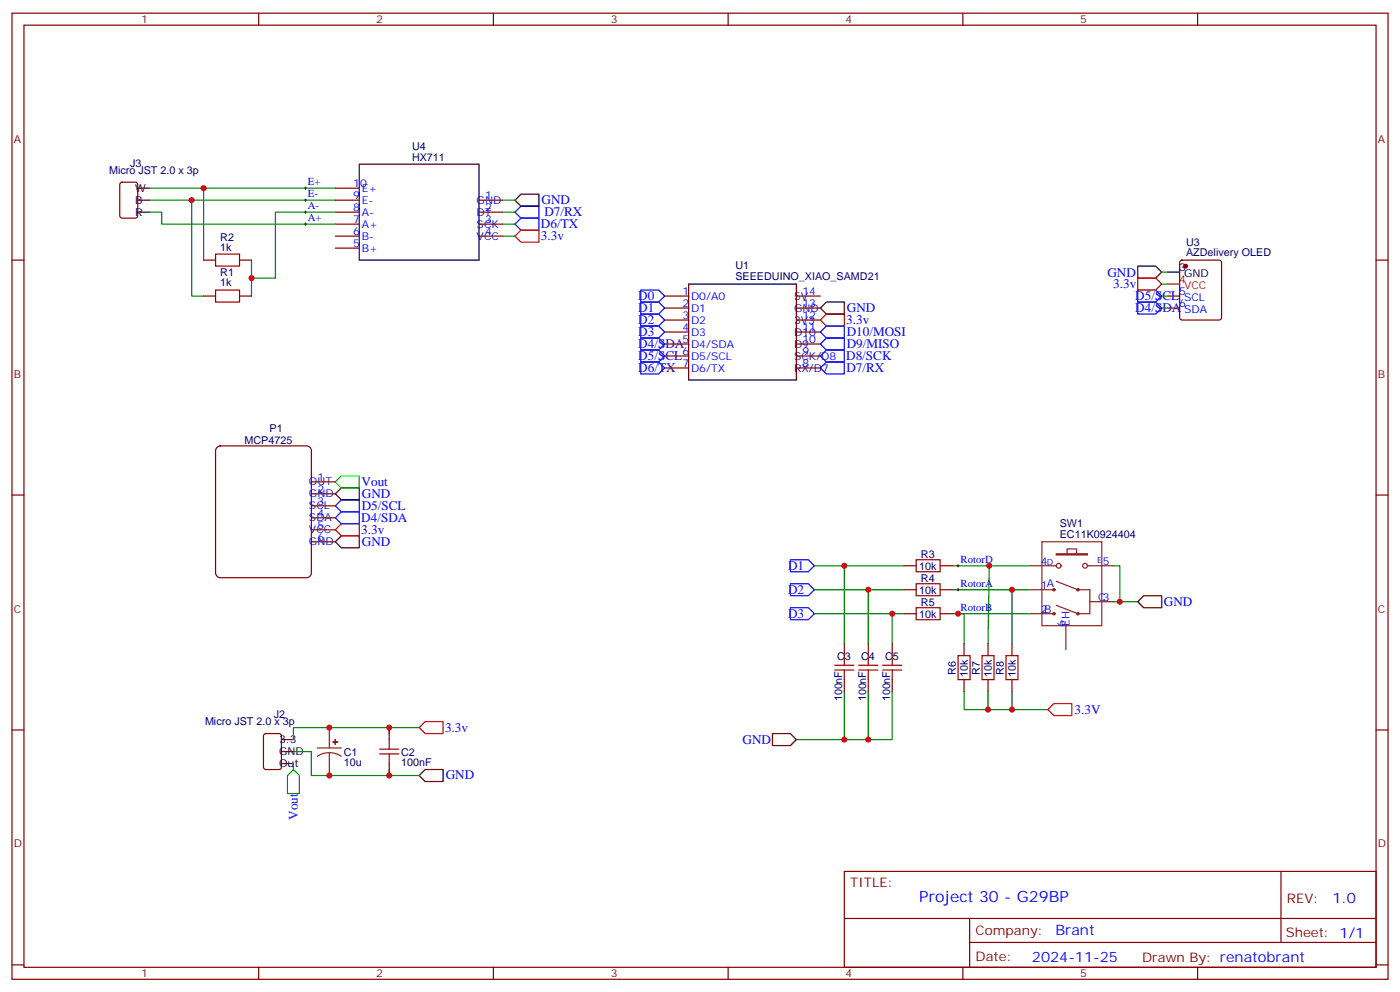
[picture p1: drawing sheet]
<svg xmlns="http://www.w3.org/2000/svg" width="412mm" height="292mm" viewBox="0 0 412 292" stroke-linecap="round" stroke-linejoin="round" font-family="sans-serif">
<g fill="none" stroke="#870000" stroke-width=".35">
<path d="M3.5 3.9h405.4v284.3h-405.4zM7.1 7.4h398.2v277.3h-398.2zM76.2 3.9v3.5M145.3 3.9v3.5M214.5 3.9v3.5M283.6 3.9v3.5M352.8 3.9v3.5M3.5 76.6h3.6M405.3 76.6h3.6M3.5 145.7h3.6M405.3 145.7h3.6M3.5 214.8h3.6"/>
<path d="M405.3 214.8h3.6M248.7 256.5h156.6v28.2h-156.6zM377.3 256.5v20.9M248.7 270.3h156.5M285.6 277.4h119.6M285.6 270.3v14.1M3.5 284h3.6M76.2 284.7v3.5M145.3 284.7v3.5M214.5 284.7v3.5M283.6 284.7v3.5M352.8 284.7v3.5"/>
<path d="M405.3 284h3.6"/>
</g>
<path d="M151.7 58.9l1.8-1.8h5.2v3.6h-5.2zM335.1 78.3h5.3l1.8 1.8-1.8 1.7h-5.3zM98.8 159.5l1.7-1.8h5.3v3.5h-5.3zM123.5 228.2l1.7-1.7h5.3v3.5h-5.3z" fill="none" stroke="#000" stroke-width=".35"/>
<path d="M153.5 67.7h5.2v3.6h-5.2l-1.8-1.8zM241.7 94.2l1.7-1.8h5.3v3.6h-5.3zM335.1 81.8h5.3l1.8 1.8-1.8 1.8h-5.3zM98.8 155.9l1.7-1.7h5.3v3.5h-5.3zM125.2 212.4h5.3v3.5h-5.3l-1.7-1.8z" fill="none" stroke="#f00" stroke-width=".35"/>
<path d="M98.8 141.8l1.7-1.7h5.3v3.5h-5.3zM86.4 226.5l1.8 1.7v5.3h-3.5v-5.3z" fill="none" stroke="#0f0" stroke-width=".35"/>
<g fill="none" stroke="#00f" stroke-width=".35">
<path d="M151.7 66l1.8-1.8h5.2v3.5h-5.2zM151.7 62.4l1.8-1.7h5.2v3.5h-5.2zM188.7 99.5h5.3l1.8 1.7-1.8 1.8h-5.3zM188.7 96h5.3l1.8 1.7-1.8 1.8h-5.3zM188.7 92.4h5.3l1.8 1.8-1.8 1.8h-5.3zM241.7 97.7l1.7-1.7h5.3v3.5h-5.3zM335.1 88.9h5.3l1.8 1.8-1.8 1.7h-5.3zM335.1 85.4h5.3l1.8 1.7-1.8 1.8h-5.3zM188.7 106.5h5.3l1.8 1.8-1.8 1.8h-5.3zM188.7 103h5.3l1.8 1.8-1.8 1.7h-5.3zM241.7 101.2l1.7-1.7h5.3v3.5h-5.3zM241.7 104.8l1.7-1.8h5.3v3.5h-5.3z"/>
<path d="M241.7 108.3l1.7-1.8h5.3v3.6h-5.3zM98.8 152.4l1.7-1.8h5.3v3.6h-5.3zM98.8 148.9l1.7-1.8h5.3v3.5h-5.3z"/>
</g>
<path d="M63.8 131.8l1.1-.6h25.4a1.41 1.41 0 0 1 1.4 1.4v36a1.51 1.51 0 0 1-1.4 1.4h-25.4a1.51 1.51 0 0 1-1.4-1.4v-36z" fill="#fff" stroke="#800000" stroke-width=".35"/>
<g fill="none" stroke="#870000" stroke-width=".35">
<path d="M35.5 53.8l.5-.2h3.9l.6 .5 .1 9.4-.5 .7h-4.1l-.7-.5v-9.4zM98.8 55.4h7M98.8 58.9h7M141.1 58.9h7.1M60 76.6h3.5M70.6 76.6h3.5M98.8 62.4h7M98.8 66h7M98.8 69.5h7M98.8 73h7M141.1 62.4h7.1M141.1 66h7.1"/>
<path d="M141.1 69.5h7.1M347.7 76.8l.5-.2h10.9l.5 .2 .2 .5v16.2l-.2 .5-.5 .2h-10.9l-.5-.2-.2-.5v-16.2zM60 87.1h3.5M70.6 87.1h3.5M195.8 87.1h7M195.8 90.7h7M195.8 94.2h7M195.8 97.7h7M234.6 87.1h7.1M234.6 90.7h7.1M234.6 94.2h7.1M234.6 97.7h7.1"/>
<path d="M344 87.1h3.5M344 90.7h3.5M195.8 101.2h7M195.8 104.8h7M195.8 108.3h7M234.6 101.2h7.1M234.6 104.8h7.1M234.6 108.3h7.1M91.7 159.5h7.1M91.7 155.9h7.1M91.7 152.4h7.1M91.7 148.9h7.1"/>
<path d="M91.7 145.3h7.1M91.7 141.8h7.1M266.3 173.6h3.6M266.3 166.5h3.6M276.9 173.6h3.6M276.9 166.5h3.6M248.7 189.4v3.6M255.8 189.4v3.6M262.8 189.4v3.6M266.3 180.6h3.6M276.9 180.6h3.6M284 189.4v3.6"/>
<path d="M291 189.4v3.6M298.1 189.4v3.6M77.8 216.1l.5-.2h3.9l.6 .4 .1 9.5-.5 .6-4.1 .1-.6-.5-.1-9.4zM114.7 214.1v3.6M248.7 200v3.6M255.8 200v3.6M262.8 200v3.6M284 200v3.6M291 200v3.6M298.1 200v3.6M114.7 224.7v3.5"/>
</g>
<circle cx="349.2" cy="78.3" r=".53" fill="#870000" stroke="#870000" stroke-width=".35"/>
<g fill="none" stroke="#000" stroke-width=".35">
<path d="M40.6 58.9h3.5M40.6 55.4h3.5M105.8 48.3h35.3v28.3h-35.3zM40.6 62.4h3.5M202.8 83.6h31.8v28.2h-31.8zM241.7 90.7l1.7-1.8h5.3v3.5h-5.3zM344 80.1h3.5M100.5 143.6h5.3v3.5h-5.3l-1.7-1.8zM335.1 177.1l1.8-1.8h5.3v3.6h-5.3zM82.9 217.7h3.5M227.5 215.9h5.3l1.8 1.8-1.8 1.7h-5.3zM82.9 221.2h3.5"/>
<path d="M82.9 224.7h3.5"/>
</g>
<path d="M344 83.6h3.5M308.7 208.8l1.7-1.7h5.3v3.5h-5.3z" fill="none" stroke="#f00" stroke-width=".35"/>
<g fill="none" stroke="#008700" stroke-width=".35">
<path d="M44.1 55.4h54.7M44.1 58.9h54.7M56.4 58.9v28.2h3.6M60 55.4v21.2M148.2 58.9h3.5M44.1 62.4h3.5v3.6h51.2M74.1 76.6v10.5M98.8 62.4h-17.7v19.4h-7M148.2 69.5h3.5M148.2 66h3.5M148.2 62.4h3.5M342.2 87.1h1.8"/>
<path d="M342.2 83.6h1.8M342.2 80.1h1.8M342.2 90.7h1.8M239.9 173.6h26.4M239.9 166.5h26.4M248.7 166.5v22.9M255.8 173.6v15.8M280.5 173.6h17.6M280.5 166.5h22.9M291.4 166.5l-.4 22.9M303.4 173.6h-5.3v15.8M328.1 166.5h1.7v10.6"/>
<path d="M328.1 177.1h7M239.9 180.6h26.4M262.8 180.6v8.8M280.5 180.6h22.9M282.2 180.6h1.8v8.8M114.7 214.1v1.8M123.5 214.1h-37.1v3.6M248.7 203.6v14.1h-14.1M255.8 203.6v14.1h-7.1M262.8 203.6v14.1h-7M284 203.6v5.2h24.7M291 203.6v5.2"/>
<path d="M298.1 203.6v5.2M86.4 221.2h5.3v7h31.8M86.4 224.7v1.8M114.7 226.5v1.7"/>
</g>
<path d="M188.7 88.9h5.3l1.8 1.8-1.8 1.7h-5.3zM188.7 85.4h5.3l1.8 1.7-1.8 1.8h-5.3zM232.8 178.9h5.3l1.8 1.7-1.8 1.8h-5.3zM232.8 171.8h5.3l1.8 1.8-1.8 1.7h-5.3zM232.8 164.7h5.3l1.8 1.8-1.8 1.8h-5.3z" fill="none" stroke="#00f" stroke-width=".35"/>
<g fill="none" stroke="#8c2424" stroke-width=".35">
<path d="M306.9 159.5h17.7v24.6h-17.7zM303.4 173.6h7M303.4 166.5h7.7M311.1 163h9.2v.3h-9.2zM311.1 171.1l6.4 2.5h3.5v7h-3.5l-6.4-2.4M314.3 163v-1.4h2.8v1.4M320.3 166.5h7.8M321 177.1h7.1M303.4 180.6h7M314 184.1v7.1M97 214.1v6M93.5 220.1h7"/>
<path d="M97 221.5l-1.8 .3-1.7 .8M97 221.5l1.9 .3 1.6 .8M97 221.5v6.7"/>
<circle cx="310.4" cy="173.6" r=".35"/>
<circle cx="311.9" cy="166.5" r=".71"/>
<circle cx="317.5" cy="173.6" r=".35"/>
<circle cx="319.6" cy="166.5" r=".71"/>
<circle cx="310.4" cy="180.6" r=".35"/>
<circle cx="317.5" cy="180.6" r=".35"/>
</g>
<g fill="#8c2424" stroke="#8c2424" stroke-width=".35">
<path d="M98.1 218.4h1.4z"/>
<path d="M98.7 217.7l.1 1.4z"/>
</g>
<g fill="none" stroke="#000" stroke-width=".29">
<path d="M89.6 55.4h.7M89.6 58.9h.7M90 55v.7M90 58.6v.7M89.6 62.4h.7M89.6 66h.7M90 62.1v.7M90 65.6v.7M281.9 173.6h.7M281.9 166.5h.7M282.2 166.2v.7M282.2 173.2v.7"/>
<path d="M281.9 180.6h.7M282.2 180.3v.7"/>
</g>
<g fill="none" stroke="#a10000" stroke-width=".35">
<path d="M63.5 74.8h7.1v3.5h-7.1zM63.5 85.4h7.1v3.5h-7.1zM269.9 178.9h7v3.5h-7zM269.9 171.8h7v3.5h-7zM269.9 164.7h7v3.6h-7zM245.9 197.2h5.6M245.9 195.8h5.6M248.7 193v2.8M248.7 197.2v2.8M252.9 197.2h5.7M252.9 195.8h5.7M255.8 193v2.8"/>
<path d="M255.8 197.2v2.8M260 197.2h5.6M260 195.8h5.6M262.8 193v2.8M262.8 197.2v2.8M282.2 193h3.6v7h-3.6zM289.3 193h3.5v7h-3.5zM296.3 193h3.6v7h-3.6zM114.7 217.7v2.8M111.8 221.9h5.7M111.8 220.5h5.7M114.7 221.9v2.8"/>
</g>
<g fill="#c00">
<circle cx="291.4" cy="166.5" r=".88"/>
<circle cx="298.1" cy="173.6" r=".88"/>
<circle cx="248.7" cy="166.5" r=".88"/>
<circle cx="255.8" cy="173.6" r=".88"/>
<circle cx="262.8" cy="180.6" r=".88"/>
<circle cx="329.8" cy="177.1" r=".88"/>
<circle cx="291" cy="208.8" r=".88"/>
<circle cx="298.1" cy="208.8" r=".88"/>
<circle cx="248.7" cy="217.7" r=".88"/>
<circle cx="74.1" cy="81.8" r=".88"/>
<circle cx="60" cy="55.4" r=".88"/>
<circle cx="56.4" cy="58.9" r=".88"/>
<circle cx="97" cy="214.1" r=".88"/>
<circle cx="97" cy="228.2" r=".88"/>
<circle cx="114.7" cy="214.1" r=".88"/>
<circle cx="114.7" cy="228.2" r=".88"/>
<circle cx="255.8" cy="217.7" r=".88"/>
<circle cx="282.2" cy="180.6" r=".88"/>
</g>
<text font-size="4.6" fill="#00f" x="270.8" y="265.5">Project 30 - G29BP</text>
<g font-size="4.2" fill="#00f">
<text x="392.5" y="265.7">1.0</text>
<text x="310.9" y="275.3">Brant</text>
<text x="304" y="283.1">2024-11-25</text>
</g>
<g font-size="3.9" fill="#00f">
<text x="159.5" y="60.1">GND</text>
<text x="160.4" y="63.7">D7/RX</text>
<text x="159.3" y="70.8">3.3v</text>
<text x="159.4" y="67.2">D6/TX</text>
<text x="326.2" y="81.4">GND</text>
<text x="188" y="88.4">D0</text>
<text x="327.9" y="84.8">3.3v</text>
<text x="334.4" y="88.4">D5/SCL</text>
<text x="188" y="95.4">D2</text>
<text x="188" y="91.9">D1</text>
<text x="249.3" y="95.5">3.3v</text>
<text x="249.5" y="91.8">GND</text>
<text x="334.4" y="91.9">D4/SDA</text>
<text x="188" y="99">D3</text>
<text x="249.4" y="99">D10/MOSI</text>
<text x="188" y="106">D5/SCL</text>
<text x="188" y="102.5">D4/SDA</text>
<text x="249.3" y="106">D8/SCK</text>
<text x="249.4" y="102.5">D9/MISO</text>
<text x="188" y="109.5">D6/TX</text>
<text x="249.3" y="109.5">D7/RX</text>
<text x="106.5" y="143">Vout</text>
<text x="106.6" y="146.5">GND</text>
<text x="106.4" y="153.6">D4/SDA</text>
<text x="106.5" y="150.1">D5/SCL</text>
<text x="106.4" y="157.2">3.3v</text>
<text x="106.6" y="160.6">GND</text>
<text x="232.1" y="167.8">D1</text>
<text x="232.1" y="174.8">D2</text>
<text x="342.8" y="178.3">GND</text>
<text x="232.1" y="181.9">D3</text>
<text x="131.1" y="215.4">3.3v</text>
<text x="316.6" y="210.1">3.3V</text>
<text x="218.7" y="218.9">GND</text>
<text x="131.3" y="229.4">GND</text>
<text x="87.7" y="241.3" transform="rotate(-90 87.7 241.3)">Vout</text>
</g>
<g font-size="3.9" fill="#800">
<text x="250.5" y="261.1">TITLE:</text>
<text x="379.1" y="265.7">REV:</text>
<text x="287.4" y="275.3">Company:</text>
<text x="378.7" y="275.9">Sheet: 1/1</text>
<text x="287.4" y="282.9">Date:</text>
<text x="336.4" y="283">Drawn By: renatobrant</text>
</g>
<g font-size="3.2" fill="#800">
<text x="41.6" y="6.9">1</text>
<text x="110.8" y="6.9">2</text>
<text x="179.9" y="6.9">3</text>
<text x="249.1" y="6.9">4</text>
<text x="318.2" y="6.9">5</text>
<text x="4.1" y="42">A</text>
<text x="405.9" y="42">A</text>
<text x="4.1" y="111.1">B</text>
<text x="405.9" y="111.1">B</text>
<text x="4.1" y="180.3">C</text>
<text x="405.9" y="180.3">C</text>
<text x="4.1" y="249.4">D</text>
<text x="405.9" y="249.4">D</text>
<text x="41.6" y="287.7">1</text>
<text x="110.8" y="287.7">2</text>
<text x="179.9" y="287.7">3</text>
<text x="249.1" y="287.7">4</text>
<text x="318.2" y="287.7">5</text>
</g>
<g font-size="3.2" fill="#000080">
<text x="121.4" y="47.3">HX711</text>
<text x="121.4" y="44.1">U4</text>
<text x="32.1" y="51.2">Micro JST 2.0 x 3p</text>
<text x="38.3" y="49">J3</text>
<text x="64.9" y="70.8">R2</text>
<text x="64.9" y="73.7">1k</text>
<text x="349.4" y="75.5">AZDelivery OLED</text>
<text x="349.4" y="72.4">U3</text>
<text x="64.9" y="81.4">R1</text>
<text x="216.6" y="82.4">SEEEDUINO_XIAO_SAMD21</text>
<text x="216.6" y="79.2">U1</text>
<text x="64.9" y="84.3">1k</text>
<text x="72" y="130.6">MCP4725</text>
<text x="79.4" y="127.1">P1</text>
<text x="312.2" y="155.2">SW1</text>
<text x="312.2" y="158.4">EC11K0924404</text>
<text x="270.7" y="167.7">10k</text>
<text x="271.3" y="164.1">R3</text>
<text x="271.3" y="171.2">R4</text>
<text x="270.7" y="174.7">10k</text>
<text x="271.3" y="178.2">R5</text>
<text x="270.7" y="181.8">10k</text>
<text x="246.6" y="194.1">C3</text>
<text x="253.7" y="194.1">C4</text>
<text x="260.7" y="194.1">C5</text>
<text x="281.6" y="198.6" transform="rotate(-90 281.6 198.6)">R6</text>
<text x="285.1" y="199.2" transform="rotate(-90 285.1 199.2)">10k</text>
<text x="288.7" y="198.6" transform="rotate(-90 288.7 198.6)">R7</text>
<text x="292.2" y="199.2" transform="rotate(-90 292.2 199.2)">10k</text>
<text x="295.7" y="198.6" transform="rotate(-90 295.7 198.6)">R8</text>
<text x="299.2" y="199.2" transform="rotate(-90 299.2 199.2)">10k</text>
<text x="248.1" y="206.5" transform="rotate(-90 248.1 206.5)">100nF</text>
<text x="255.1" y="206.5" transform="rotate(-90 255.1 206.5)">100nF</text>
<text x="262.2" y="206.5" transform="rotate(-90 262.2 206.5)">100nF</text>
<text x="60.4" y="213.5">Micro JST 2.0 x 3p</text>
<text x="80.6" y="211.3">J2</text>
<text x="101.2" y="225.5">10u</text>
<text x="101.2" y="222.4">C1</text>
<text x="118.2" y="225.5">100nF</text>
<text x="118.2" y="222.4">C2</text>
</g>
<g font-size="3.2">
<text x="39.9" y="60">B</text>
<text x="39.9" y="56.4">W</text>
<text x="39.9" y="63.5">R</text>
<text x="347.3" y="79.7">3</text>
<text x="348.8" y="81.5">GND</text>
<text x="82.2" y="218.7">3.3</text>
<text x="82.2" y="222.2">GND</text>
<text x="82.2" y="225.8">Out</text>
</g>
<g font-size="3.2" fill="#00f">
<text x="90.7" y="54.5">E+</text>
<text x="90.7" y="58">E-</text>
<text x="104.1" y="55">10</text>
<text x="104.1" y="58.6">9</text>
<text x="106.5" y="56.4">E+</text>
<text x="106.5" y="60">E-</text>
<text x="140.4" y="60">GND</text>
<text x="142.9" y="58.6">1</text>
<text x="90.7" y="61.6">A-</text>
<text x="90.7" y="65.1">A+</text>
<text x="104.1" y="62.1">8</text>
<text x="104.1" y="65.6">7</text>
<text x="106.5" y="63.5">A-</text>
<text x="140.4" y="63.5">DT</text>
<text x="142.9" y="62.1">2</text>
<text x="142.9" y="65.6">3</text>
<text x="104.1" y="69.1">6</text>
<text x="106.5" y="67">A+</text>
<text x="106.5" y="70.6">B-</text>
<text x="140.4" y="67">SCK</text>
<text x="140.4" y="70.6">VCC</text>
<text x="142.9" y="69.1">4</text>
<text x="104.1" y="72.7">5</text>
<text x="106.5" y="74.1">B+</text>
<text x="201.1" y="86.8">1</text>
<text x="203.6" y="88.2">D0/A0</text>
<text x="233.9" y="88.2">5V</text>
<text x="236.4" y="86.8">14</text>
<text x="347.3" y="86.8">5</text>
<text x="348.8" y="88.5">SCL</text>
<text x="201.1" y="90.3">2</text>
<text x="201.1" y="93.8">3</text>
<text x="203.6" y="91.7">D1</text>
<text x="203.6" y="95.2">D2</text>
<text x="233.9" y="95.2">3V3</text>
<text x="233.9" y="91.7">GND</text>
<text x="236.4" y="93.8">12</text>
<text x="236.4" y="90.3">13</text>
<text x="347.3" y="90.3">6</text>
<text x="348.8" y="92.1">SDA</text>
<text x="201.1" y="97.4">4</text>
<text x="201.1" y="100.9">5</text>
<text x="203.6" y="98.8">D3</text>
<text x="233.9" y="98.8">D10</text>
<text x="236.4" y="100.9">10</text>
<text x="236.4" y="97.4">11</text>
<text x="201.1" y="104.4">6</text>
<text x="201.1" y="107.9">7</text>
<text x="203.6" y="102.3">D4/SDA</text>
<text x="203.6" y="105.8">D5/SCL</text>
<text x="233.9" y="105.8">SCK/D8</text>
<text x="233.9" y="102.3">D9</text>
<text x="236.4" y="107.9">8</text>
<text x="236.4" y="104.4">9</text>
<text x="203.6" y="109.4">D6/TX</text>
<text x="233.9" y="109.4">RX/D7</text>
<text x="91" y="142.9">OUT</text>
<text x="93.5" y="141.5">1</text>
<text x="91" y="149.9">SCL</text>
<text x="91" y="146.4">GND</text>
<text x="93.5" y="148.5">3</text>
<text x="93.5" y="145">2</text>
<text x="91" y="153.5">SDA</text>
<text x="93.5" y="155.6">5</text>
<text x="93.5" y="152">4</text>
<text x="91" y="160.5">GND</text>
<text x="91" y="157">VCC</text>
<text x="93.5" y="159.1">6</text>
<text x="282.9" y="165.6">RotorD</text>
<text x="306.6" y="166.2">4</text>
<text x="324.9" y="166.2">5</text>
<text x="282.9" y="172.7">RotorA</text>
<text x="306.6" y="173.2">1A</text>
<text x="282.9" y="179.7">RotorB</text>
<text x="323.5" y="176.7">C3</text>
<text x="306.6" y="180.3">2B</text>
<text x="313.6" y="184.5" transform="rotate(-90 313.6 184.5)">6</text>
<text x="315" y="184.1" transform="rotate(-90 315 184.1)">EH</text>
</g>
<g font-size="3.2" fill="#f00">
<text x="347.3" y="83.3">4</text>
<text x="348.8" y="85">VCC</text>
</g>
<g font-size="2.5" fill="#00f">
<text x="308.3" y="166.2">D</text>
<text x="323.1" y="165.8">E</text>
</g>
</svg>
